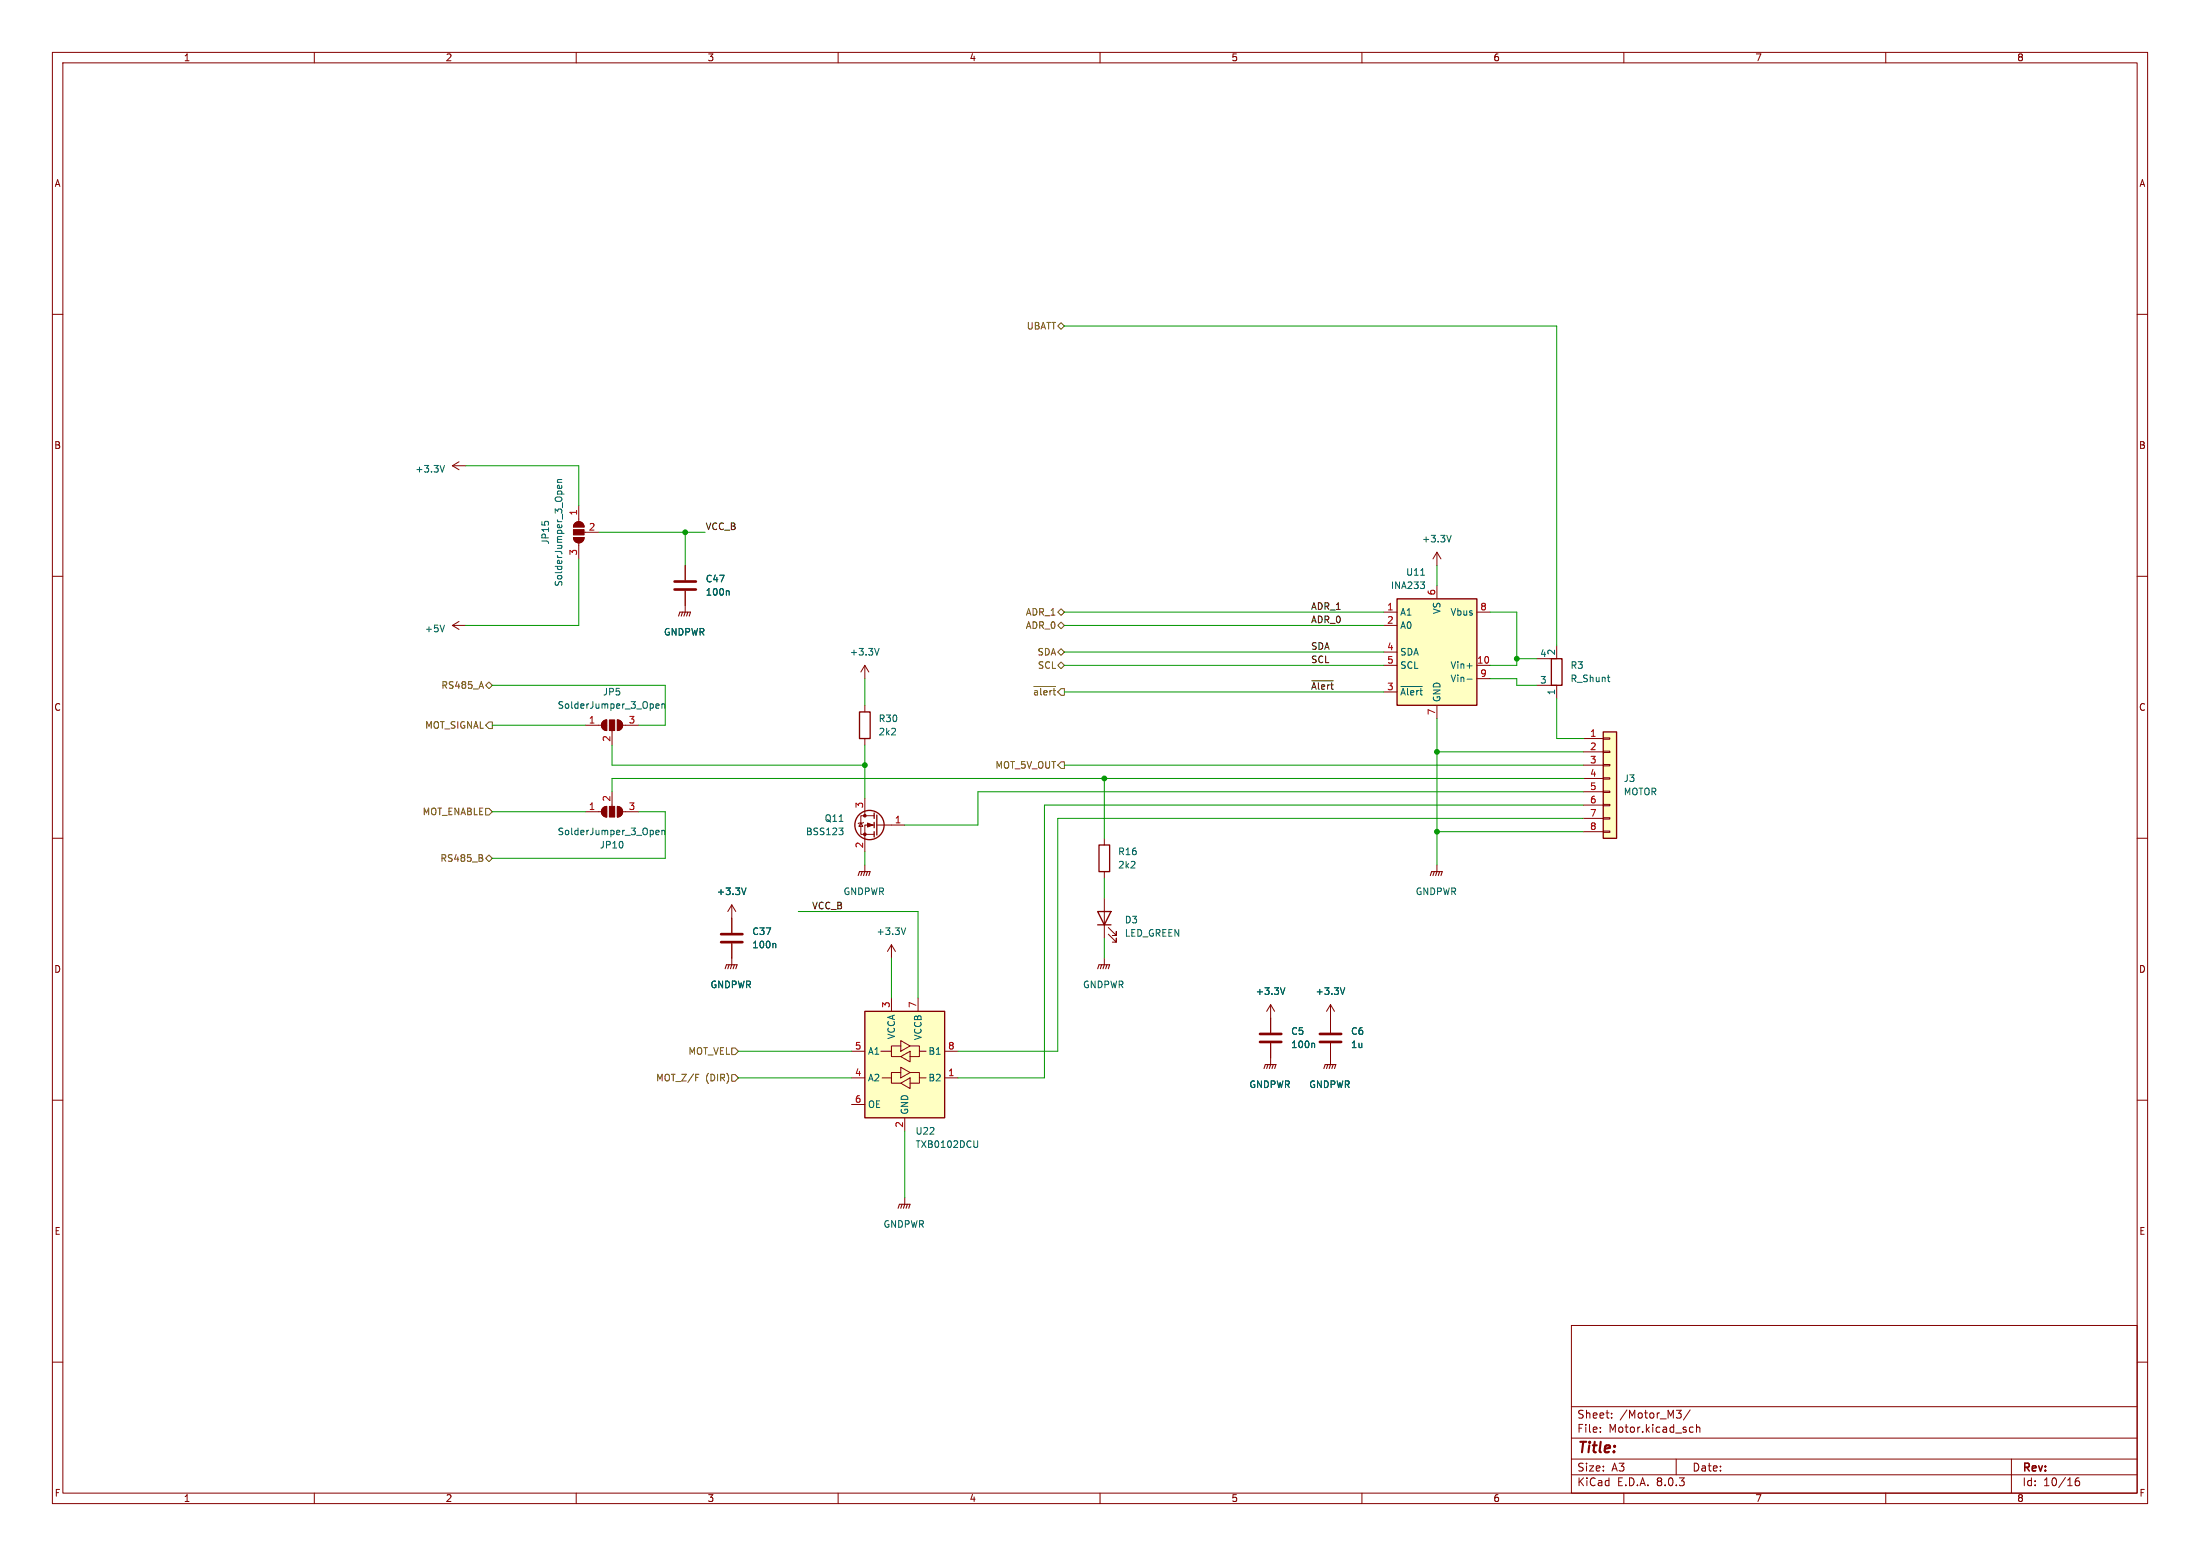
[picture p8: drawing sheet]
<svg xmlns="http://www.w3.org/2000/svg" width="420mm" height="297mm" viewBox="0 0 420 297" stroke-linecap="round" stroke-linejoin="round" font-family="sans-serif">
<g fill="none" stroke="#840000" stroke-width=".19">
<path d="M10 10h400v277h-400zM12 12h396v273h-396zM60 10v2M110 10v2M160 10v2M210 10v2M260 10v2M310 10v2M360 10v2M10 60h2M408 60h2M10 110h2"/>
<path d="M274.3 105.4v2.6M274.3 105.4l-.7 1.3M274.3 105.4l.8 1.3M408 110h2M10 160h2M408 160h2M139.7 175.3v2.8M210.8 160v1.3M210.8 166.4v1.2M274.3 165.1v1.3M139.7 180.1v2.8M10 210h2"/>
<path d="M408 210h2M10 260h2M300 253h108v32h-108zM408 260h2M300 278.5h108M300 274.5h108M300 268.5h108M305.5 273.2v.2M305.5 272.5v.1M307.7 270.5v.2M307.7 269.8v.1M320 278.5v3"/>
<path d="M320 269.2h.9l-.5 .6 .5 .1v.5l-.2 .3h-.5M322.7 269.1l-1.3 1.9M322.8 272.4l.4 .1M323.2 273.3l-.4 .1M323.9 272.5l.2-.1 .3 .1 .1 .9M323.9 271.9v1.5M384 278.5v6.5M60 285v2M110 285v2M160 285v2M210 285v2M260 285v2"/>
<path d="M300 281.5h108M310 285v2M360 285v2M396.9 282.1a.59 .59 0 0 0-.7 .6v.6l.1 .2 .4 .1 .2-.2 .1-.5-.1-.2h-.5l-.2 .2"/>
</g>
<path d="M137.7 179.8h4M137.7 178.3h4" fill="none" stroke="#840000" stroke-width=".51"/>
<path d="M277 102.2l-.4 1.2M147.9 180.1l.2 .2v.6" fill="none" stroke="#006464" stroke-width=".19"/>
<path d="M273 167.1l.3-.7h2l-.2 .7M273.8 166.4l-.2 .7M274.3 166.4l-.2 .7M274.8 166.4l-.2 .7" fill="none" stroke="#840000" stroke-width=".2"/>
<path d="M209.8 161.3h2v5.1h-2z" fill="none" stroke="#840000" stroke-width=".25"/>
<path d="M306.1 139.7h2.5v20.3h-2.5z" fill="#ffffc2"/>
<g fill="none" stroke="#840000" stroke-width=".19">
<path d="M130.8 108v2.7M130.8 112.8v4M293.4 130.8h3.8v2.6M293.4 125.7h2.5M297.2 123.2v2.5M164.3 157.1l.4 .6h-.7zM164.8 157l-1 .2M165.1 152.4v3.3M166.9 157.5h-1.8v5.1M166.9 155.7h-2.6v3.6h2.6M167.4 157.5h5.3M302.3 141h3.8"/>
<path d="M302.3 143.5h3.8M302.3 146.1h3.8M302.3 148.6h3.8M302.3 151.1h3.8M302.3 153.7h3.8M302.3 156.2h3.8M302.3 158.8h3.8M306.1 158.6h1.2v.3h-1.2zM306.1 156.1h1.2v.2h-1.2zM306.1 153.5h1.2v.3h-1.2zM306.1 151h1.2v.3h-1.2zM306.1 148.5h1.2v.2h-1.2z"/>
<path d="M306.1 145.9h1.2v.3h-1.2zM306.1 143.4h1.2v.2h-1.2zM306.1 140.8h1.2v.3h-1.2zM210.8 171.5v7.6M211.6 178.3l1.5 1.5v-.7v.7h-.8M211.6 177l1.5 1.6v-.8v.8h-.8M210.8 182.9v1.3"/>
</g>
<g fill="none" stroke="#840000" stroke-width=".25">
<path d="M296.2 125.7h2v5.1h-2zM306.1 139.7h2.5v20.3h-2.5zM166.9 155.2v1M166.9 157v1M166.9 158.8v1M167.4 155.6v3.8M209.5 174h2.6l-1.3 2.5zM209.5 176.5h2.6"/>
<circle cx="166" cy="157.5" r="2.79"/>
</g>
<path d="M139 112.8l.2 .1v.7M306.8 129.3h.5M307.1 130.1h.2M160.2 158.1h.7l-.4 .4M160.7 158.5l.2 .3v.3l-.2 .2" fill="none" stroke="#006464" stroke-width=".19"/>
<g fill="#840000" stroke="#840000" stroke-width=".19">
<path d="M165.6 157.1l1 .4-1 .4z"/>
<circle cx="165.1" cy="159.3" r=".25"/>
<circle cx="165.1" cy="155.7" r=".25"/>
</g>
<path d="M129.5 117.6l.3-.8h2l-.2 .8M130.3 116.8l-.3 .8M130.8 116.8l-.2 .8M131.3 116.8l-.2 .8M209.5 184.9l.3-.7h2l-.2 .7M210.3 184.2l-.2 .7M210.8 184.2l-.2 .7M211.3 184.2l-.2 .7" fill="none" stroke="#840000" stroke-width=".2"/>
<path d="M128.8 112.5h4M128.8 111h4" fill="none" stroke="#840000" stroke-width=".51"/>
<path d="M266.7 114.3h15.2v20.3h-15.2z" fill="#ffffc2"/>
<path d="M266.7 114.3h15.2v20.3h-15.2z" fill="none" stroke="#840000" stroke-width=".25"/>
<g fill="none" stroke="#840000" stroke-width=".19">
<path d="M109.8 99.9a1.02 1.02 0 0 1 1.1-.3 1.02 1.02 0 0 1 .6 1h-2zM110.5 96.5v3.1M86.4 119.4h2.5M86.4 119.4l1.2 .7M87.6 118.6l-1.2 .8M109.5 102.6h2a1.02 1.02 0 0 1-1 1 1.02 1.02 0 0 1-1-1zM110.5 103.6v3.1M111.5 101.6h2.8M264.2 116.8h2.5M264.2 119.4h2.5M274.3 111.8v2.5M281.9 116.8h2.6"/>
<path d="M111.8 138.4h3M115.1 137.7l.7-.3v2a1.02 1.02 0 0 1-.9-.6 1.02 1.02 0 0 1 .2-1.1zM116.8 139.4v2.8M117.9 137.4a1.02 1.02 0 0 1 1 1 1.02 1.02 0 0 1-1 1zM118.9 138.4h3M165.1 127l-.8 1.3M165.1 127v2.5M165.1 127l.8 1.3M264.2 127h2.5M264.2 132.1h2.5M264.2 124.5h2.5M274.3 134.6v2.6"/>
<path d="M281.9 127h2.6M281.9 129.5h2.6M170.2 180.3l-.8 1.3M170.2 180.3v2.6M170.2 180.3l.7 1.3"/>
</g>
<g fill="none" stroke="#006464" stroke-width=".19">
<path d="M106.4 92.1h.9M107.2 92.7l.1 .3-.2 .2h-.6v-.5l.2-.1 .1 .6M107.3 91.5l-.8 .1-.1 .3 .1 .2M84.9 119.3l-.5 1.3M271.2 111.1h.7l-.4 .5M271.2 109.8h.7M271.9 111.7v.5M125.2 134.8l.6-.1v-.3h-.4l-.2 .1 .1 .6h.5M126.4 134.5l.1-.1h.3l.1 .8M126.4 134.4v.8M167.8 123.8l-.4 1.2M267.4 131h4.1"/>
<path d="M280.1 127.1h.9M280.1 129.6h.9M172.9 177.1l-.4 1.3"/>
</g>
<g fill="#840000" stroke="#840000" stroke-width=".19">
<path d="M109.8 99.9a1.02 1.02 0 0 1 1.1-.3 1.02 1.02 0 0 1 .6 1h-2z"/>
<path d="M109.5 101.1h2v1h-2z"/>
<path d="M109.5 102.6h2a1.02 1.02 0 0 1-1 1 1.02 1.02 0 0 1-1-1z"/>
<path d="M115.1 137.7l.7-.3v2a1.02 1.02 0 0 1-.9-.6 1.02 1.02 0 0 1 .2-1.1z"/>
<path d="M116.3 137.4h1v2h-1z"/>
<path d="M117.9 137.4a1.02 1.02 0 0 1 1 1 1.02 1.02 0 0 1-1 1z"/>
</g>
<path d="M165.1 193h15.2v20.4h-15.2z" fill="#ffffc2"/>
<path d="M164.1 135.9h2v5.1h-2zM165.1 193h15.2v20.4h-15.2z" fill="none" stroke="#840000" stroke-width=".25"/>
<g fill="none" stroke="#840000" stroke-width=".19">
<path d="M86.4 88.9l1.2 .8M86.4 88.9h2.5M87.6 88.1l-1.2 .8M130.8 108v2.7M130.8 112.8v2.8M165.1 134.6v1.3M111.8 154.9h3M115.1 154.2l.7-.3v2.1a1.02 1.02 0 0 1-.9-.7 1.02 1.02 0 0 1 .2-1.1zM116.8 151.1v2.8M117.9 153.9a1.02 1.02 0 0 1 1 1 1.02 1.02 0 0 1-1 1.1zM118.9 154.9h3M165.1 141v1.2"/>
<path d="M139.7 172.7v5.4M139.7 172.7l-.8 1.3M139.7 172.7l.8 1.3M165.1 165.1v1.3M139.7 180.1v4.1M170.2 190.5v2.5M172 199.6h-1.8v1.1M172 198.6l1.7 1-1.7 1.1zM173.7 199.6h1.8v1.1h1.3M175.3 190.5v2.5M242.6 191.8v5.3M242.6 199.1v4.1"/>
<path d="M242.6 191.8l-.8 1.2M242.6 191.8l.7 1.2M254 191.8v5.3M254 199.1v4.1M254 191.8l-.8 1.2M254 191.8l.8 1.2M162.6 205.7h2.5M162.6 200.7h2.5M162.6 210.8h2.5M168.1 200.7h2.1v1h1.8M168.4 205.7h1.8v1.1h1.8M172 204.7h-1.8v1"/>
<path d="M172 203.7l1.7 1-1.7 1zM172 206.8l1.7-1.1v2.1zM172 201.7l1.7-1v2zM172.7 213.4v2.5M173.7 204.7h1.8v1h1.3M175.5 205.7v1.1h-1.8M175.5 200.7v1h-1.8M180.3 205.7h2.6M180.3 200.7h2.6M172.7 228.6v1.3"/>
</g>
<path d="M84.9 88.8l-.5 1.3M139 112.8l.2 .1v.7M125.2 158.9l.6-.1v-.3h-.4l-.2 .2 .1 .6h.5M126.4 158.6l.1-.1h.3l.1 .8M126.4 158.5v.8M142.4 169.5l-.4 1.3M147.9 180.1l.2 .2v.6M245.3 188.5l-.4 1.3M250.8 199.1l.2 .2v.7M256.7 188.5l-.4 1.3M186.6 217.7v1.1l-.1 .2h-.3" fill="none" stroke="#006464" stroke-width=".19"/>
<g fill="none" stroke="#840000" stroke-width=".2">
<path d="M163.8 167.1l.3-.7h2l-.2 .7M164.6 166.4l-.3 .7M165.1 166.4l-.3 .7M165.6 166.4l-.2 .7M138.4 184.9l.3-.7h2l-.2 .7M139.2 184.2l-.3 .7M139.7 184.2l-.3 .7M140.2 184.2l-.2 .7M241.3 204l.3-.8h2l-.3 .8M242.1 203.2l-.3 .8M242.6 203.2l-.3 .8M243.1 203.2l-.3 .8"/>
<path d="M252.7 204l.3-.8h2l-.2 .8M253.5 203.2l-.3 .8M254 203.2l-.3 .8M254.5 203.2l-.2 .8M171.4 230.6l.3-.7h2l-.2 .7M172.2 229.9l-.2 .7M172.7 229.9l-.2 .7M173.2 229.9l-.2 .7"/>
</g>
<g fill="#840000" stroke="#840000" stroke-width=".19">
<path d="M115.1 154.2l.7-.3v2.1a1.02 1.02 0 0 1-.9-.7 1.02 1.02 0 0 1 .2-1.1z"/>
<path d="M116.3 153.9h1v2.1h-1z"/>
<path d="M117.9 153.9a1.02 1.02 0 0 1 1 1 1.02 1.02 0 0 1-1 1.1z"/>
</g>
<path d="M240.5 198.9h4.1M240.5 197.4h4.1M252 198.9h4M252 197.4h4" fill="none" stroke="#840000" stroke-width=".51"/>
<g fill="none" stroke="#725600" stroke-width=".19">
<path d="M201.9 62.2l.7-.6 .6 .6-.6 .7zM201.9 116.8l.7-.6 .6 .6-.6 .7zM201.9 119.4l.7-.7 .6 .7-.6 .6zM92.7 130.8l.6-.6 .7 .6-.7 .6zM93.3 137.8h.7v1.3h-.7l-.6-.7zM197.4 131h4.1M201.9 127l.7-.6 .6 .6-.6 .6zM202.6 123.8l.6 .7-.6 .6-.7-.6zM92.7 154.3h.6l.7 .6-.7 .7h-.6zM202.6 145.4h.6v1.3h-.6l-.7-.6zM92.1 163.8l.1 .2-.1 .3M92.1 163.3v.3"/>
<path d="M92.7 163.8l.6-.6 .7 .6-.7 .7zM132.8 205h.6M139.7 205.1h.6l.7 .6-.7 .7h-.6zM139.7 200h.6l.7 .7-.7 .6h-.6z"/>
</g>
<path d="M250.4 129.9h4.1" fill="none" stroke="#0f0f0f" stroke-width=".19"/>
<g fill="none" stroke="#009600" stroke-width=".19">
<path d="M203.2 62.2h94v61M88.9 88.9h21.6v7.6M110.5 106.7v12.7h-21.6M114.3 101.6h20.3M130.8 101.6v6.4M203.2 116.8h61M203.2 119.4h61M274.3 108v3.8M284.5 116.8h5.1v10.2h-5.1M94 130.8h33v7.6h-5.1M94 138.4h17.8M165.1 129.5v5.1"/>
<path d="M203.2 127h61M203.2 132.1h61M203.2 124.5h61M274.3 137.2v27.9M284.5 129.5h5.1v1.3h3.8M289.6 125.7h3.8M297.2 133.4v7.6h5.1M94 154.9h17.8M116.8 142.2v3.9h48.3M121.9 154.9h5.1v8.9h-33M165.1 142.2v10.2M203.2 146.1h99.1"/>
<path d="M210.8 148.6v11.4M274.3 143.5h28M274.3 158.8h28M302.3 151.1h-115.6v6.4h-14M302.3 156.2h-100.4v44.5h-19M302.3 153.7h-102.9v52h-16.5M302.3 148.6h-185.5v2.5M152.4 174h22.9v16.5M165.1 162.6v2.5M210.8 167.6v3.9M210.8 179.1v3.8M170.2 182.9v7.6"/>
<path d="M141 200.7h21.6M141 205.7h21.6M172.7 215.9v12.7"/>
</g>
<g fill="#009600" stroke="#009600" stroke-width=".19">
<circle cx="274.3" cy="143.5" r=".46"/>
<circle cx="274.3" cy="158.8" r=".46"/>
<circle cx="289.6" cy="125.7" r=".46"/>
<circle cx="210.8" cy="148.6" r=".46"/>
<circle cx="165.1" cy="146.1" r=".46"/>
<circle cx="130.8" cy="101.6" r=".46"/>
</g>
<text font-size="2.8" fill="#840000" x="301" y="277.9">Title:</text>
<g font-size="2.1" fill="#840000">
<text x="301" y="273.7">File:</text>
<text x="301" y="271">Sheet:</text>
<text x="307.1" y="273.7">Motor.kicad_sch</text>
<text x="309.2" y="271">/Motor_M3/</text>
<text x="301" y="281.1">Size:</text>
<text x="307.6" y="281.1">A3</text>
<text x="323" y="281.1">Date:</text>
<text x="386" y="281.3">Rev:</text>
<text x="301" y="283.9">KiCad</text>
<text x="308.7" y="283.9">E.D.A.</text>
<text x="316.3" y="283.9">8.0.3</text>
<text x="386" y="283.9">Id:</text>
<text x="390.1" y="283.9">10/16</text>
</g>
<g font-size="1.8" fill="#840000">
<text x="35" y="11.9">1</text>
<text x="85" y="11.9">2</text>
<text x="135" y="11.9">3</text>
<text x="185" y="11.9">4</text>
<text x="235" y="11.9">5</text>
<text x="285" y="11.9">6</text>
<text x="335" y="11.9">7</text>
<text x="385" y="11.9">8</text>
<text x="10.3" y="35.9">A</text>
<text x="408.3" y="35.9">A</text>
<text x="10.3" y="85.9">B</text>
<text x="408.2" y="85.9">B</text>
<text x="10.3" y="135.9">C</text>
<text x="408.2" y="135.9">C</text>
<text x="10.3" y="185.9">D</text>
<text x="408.2" y="185.9">D</text>
<text x="10.3" y="235.9">E</text>
<text x="408.3" y="235.9">E</text>
<text x="10.3" y="285.9">F</text>
<text x="35" y="286.9">1</text>
<text x="85" y="286.9">2</text>
<text x="135" y="286.9">3</text>
<text x="185" y="286.9">4</text>
<text x="235" y="286.9">5</text>
<text x="285" y="286.9">6</text>
<text x="335" y="286.9">7</text>
<text x="385" y="286.9">8</text>
<text x="408.3" y="285.9">F</text>
</g>
<g font-size="1.8" fill="#725600">
<text x="195.9" y="63.1">UBATT</text>
<text x="195.7" y="117.7">ADR_1</text>
<text x="195.7" y="120.2">ADR_0</text>
<text x="198" y="125.3">SDA</text>
<text x="84.2" y="131.7">RS485_A</text>
<text x="198" y="127.9">SCL</text>
<text x="197.1" y="132.9">~{alert}</text>
<text x="81.1" y="139.3">MOT_SIGNAL</text>
<text x="189.9" y="146.9">MOT_5V_OUT</text>
<text x="80.6" y="155.8">MOT_ENABLE</text>
<text x="84" y="164.7">RS485_B</text>
<text x="131.3" y="201.5">MOT_VEL</text>
<text x="125.2" y="206.6">MOT_Z/F</text>
<text x="134.7" y="206.6">(DIR)</text>
</g>
<g font-size="1.8" fill="#006464">
<text x="79.2" y="90.4">+3.3V</text>
<text x="105" y="104" transform="rotate(-90 105 104)">JP15</text>
<text x="271.4" y="103.7">+3.3V</text>
<text x="107.5" y="112.1" transform="rotate(-90 107.5 112.1)">SolderJumper_3_Open</text>
<text x="134.6" y="113.9">100n</text>
<text x="134.6" y="111.4">C47</text>
<text x="265.4" y="112.6">INA233</text>
<text x="268.3" y="110.1">U11</text>
<text x="267.2" y="117.7">A1</text>
<text x="275.2" y="117.3" transform="rotate(-90 275.2 117.3)">VS</text>
<text x="276.8" y="117.7">Vbus</text>
<text x="81" y="120.9">+5V</text>
<text x="126.7" y="121.5">GNDPWR</text>
<text x="162.2" y="125.3">+3.3V</text>
<text x="267.2" y="120.2">A0</text>
<text x="267.2" y="125.3">SDA</text>
<text x="293.9" y="125.5">4</text>
<text x="296.9" y="125.2" transform="rotate(-90 296.9 125.2)">2</text>
<text x="267.2" y="127.9">SCL</text>
<text x="276.8" y="127.9">Vin+</text>
<text x="276.8" y="130.4">Vin-</text>
<text x="293.9" y="130.6">3</text>
<text x="299.7" y="127.9">R3</text>
<text x="299.7" y="130.4">R_Shunt</text>
<text x="106.4" y="135.5">SolderJumper_3_Open</text>
<text x="115" y="132.9">JP5</text>
<text x="267.2" y="132.9">~{Alert}</text>
<text x="275.2" y="134.1" transform="rotate(-90 275.2 134.1)">GND</text>
<text x="296.9" y="132.8" transform="rotate(-90 296.9 132.8)">1</text>
<text x="167.6" y="140.6">2k2</text>
<text x="167.6" y="138">R30</text>
<text x="309.9" y="149.5">J3</text>
<text x="309.9" y="152">MOTOR</text>
<text x="106.4" y="159.6">SolderJumper_3_Open</text>
<text x="153.8" y="159.6">BSS123</text>
<text x="157.3" y="157.1">Q11</text>
<text x="114.4" y="162.2">JP10</text>
<text x="213.4" y="166">2k2</text>
<text x="213.4" y="163.4">R16</text>
<text x="136.8" y="171">+3.3V</text>
<text x="160.9" y="171">GNDPWR</text>
<text x="270.2" y="171">GNDPWR</text>
<text x="143.5" y="178.7">C37</text>
<text x="167.2" y="178.7">+3.3V</text>
<text x="214.6" y="176.4">D3</text>
<text x="214.6" y="179">LED_GREEN</text>
<text x="143.5" y="181.2">100n</text>
<text x="135.5" y="188.8">GNDPWR</text>
<text x="206.7" y="188.8">GNDPWR</text>
<text x="239.6" y="190.1">+3.3V</text>
<text x="251.1" y="190.1">+3.3V</text>
<text x="246.4" y="197.7">C5</text>
<text x="257.8" y="197.7">C6</text>
<text x="165.6" y="201.5">A1</text>
<text x="171" y="198.5" transform="rotate(-90 171 198.5)">VCCA</text>
<text x="176.1" y="198.6" transform="rotate(-90 176.1 198.6)">VCCB</text>
<text x="177.1" y="201.5">B1</text>
<text x="246.4" y="200.3">100n</text>
<text x="257.8" y="200.3">1u</text>
<text x="165.6" y="206.6">A2</text>
<text x="177.1" y="206.6">B2</text>
<text x="238.4" y="207.9">GNDPWR</text>
<text x="249.8" y="207.9">GNDPWR</text>
<text x="165.6" y="211.7">OE</text>
<text x="173.6" y="212.9" transform="rotate(-90 173.6 212.9)">GND</text>
<text x="174.7" y="216.8">U22</text>
<text x="174.7" y="219.3">TXB0102DCU</text>
<text x="168.6" y="234.5">GNDPWR</text>
</g>
<g font-size="1.8" fill="#a90000">
<text x="110.2" y="98.5" transform="rotate(-90 110.2 98.5)">1</text>
<text x="112.3" y="101.3">2</text>
<text x="110.2" y="106.1" transform="rotate(-90 110.2 106.1)">3</text>
<text x="274.1" y="113.7" transform="rotate(-90 274.1 113.7)">6</text>
<text x="264.7" y="116.6">1</text>
<text x="264.7" y="119.1">2</text>
<text x="282.5" y="116.6">8</text>
<text x="264.7" y="124.2">4</text>
<text x="264.7" y="131.8">3</text>
<text x="264.7" y="126.7">5</text>
<text x="281.9" y="126.7">10</text>
<text x="282.5" y="129.3">9</text>
<text x="274.1" y="136.6" transform="rotate(-90 274.1 136.6)">7</text>
<text x="112.3" y="138.2">1</text>
<text x="116.6" y="141.7" transform="rotate(-90 116.6 141.7)">2</text>
<text x="119.9" y="138.2">3</text>
<text x="303.5" y="140.7">1</text>
<text x="303.5" y="143.3">2</text>
<text x="303.5" y="145.8">3</text>
<text x="303.5" y="148.3">4</text>
<text x="112.3" y="154.7">1</text>
<text x="116.6" y="153.1" transform="rotate(-90 116.6 153.1)">2</text>
<text x="119.9" y="154.7">3</text>
<text x="164.8" y="154.4" transform="rotate(-90 164.8 154.4)">3</text>
<text x="303.5" y="150.9">5</text>
<text x="303.5" y="153.4">6</text>
<text x="303.5" y="156">7</text>
<text x="164.8" y="162" transform="rotate(-90 164.8 162)">2</text>
<text x="170.7" y="157.2">1</text>
<text x="303.5" y="158.5">8</text>
<text x="169.9" y="192.5" transform="rotate(-90 169.9 192.5)">3</text>
<text x="175" y="192.5" transform="rotate(-90 175 192.5)">7</text>
<text x="163.1" y="200.4">5</text>
<text x="180.9" y="200.4">8</text>
<text x="163.1" y="205.5">4</text>
<text x="180.9" y="205.5">1</text>
<text x="163.1" y="210.6">6</text>
<text x="172.5" y="215.3" transform="rotate(-90 172.5 215.3)">2</text>
</g>
<g font-size="1.8" fill="#0f0f0f">
<text x="134.6" y="101.3">VCC_B</text>
<text x="250.2" y="116.5">ADR_1</text>
<text x="250.2" y="119">ADR_0</text>
<text x="250.2" y="124.1">SDA</text>
<text x="250.2" y="131.7">~{Alert}</text>
<text x="250.2" y="126.7">SCL</text>
<text x="154.9" y="173.6">VCC_B</text>
</g>
</svg>
